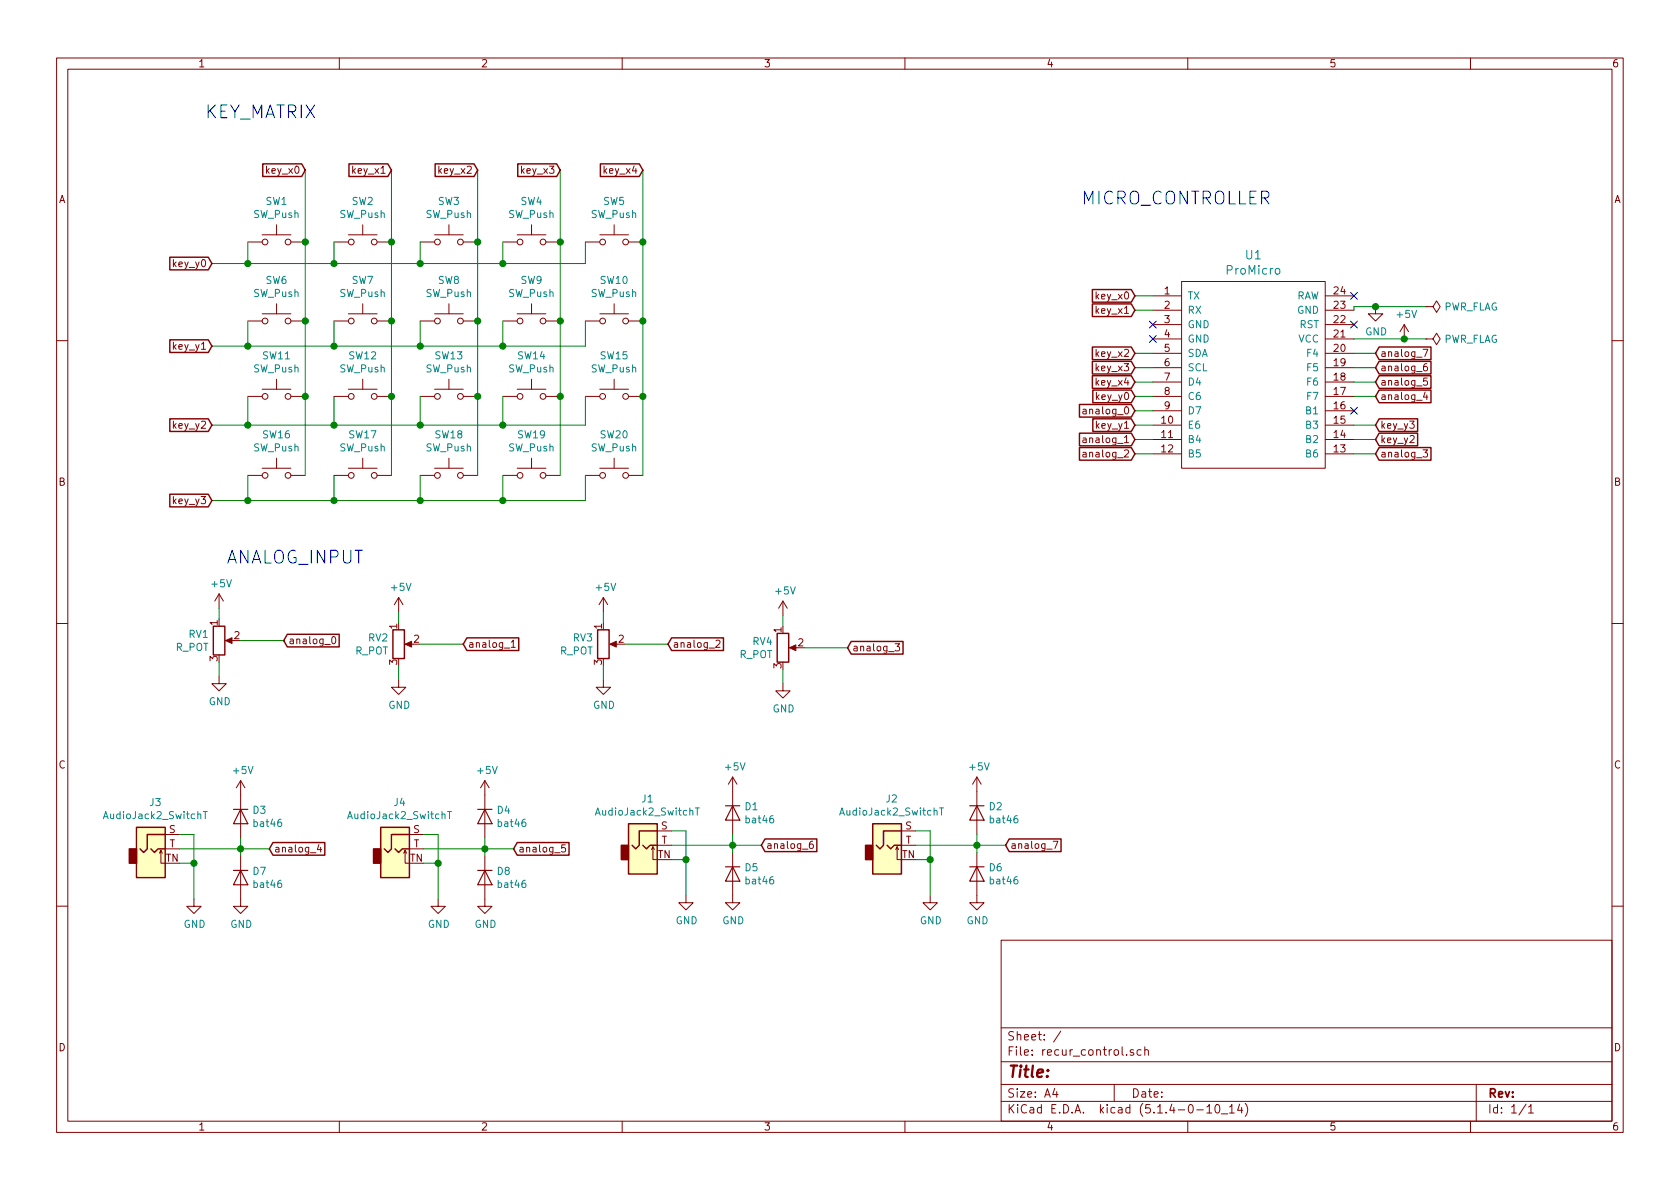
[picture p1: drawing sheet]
<svg xmlns="http://www.w3.org/2000/svg" width="297mm" height="210mm" viewBox="0 0 297 210" stroke-linecap="round" stroke-linejoin="round" font-family="sans-serif">
<g fill="none" stroke="#840000" stroke-width=".18">
<path d="M10 10.3h277v189.9h-277zM12 12.2h273v186.1h-273zM60 10.3v1.9M110 10.3v1.9M160 10.3v1.9M210 10.3v1.9M260 10.3v1.9M48.9 39.7v1.8M64.1 39.7v1.8M79.4 39.7v1.8M94 39.7v1.8M108.6 39.7v1.8"/>
<path d="M43.8 42.8h2.6M43.8 56.8h2.6M46.4 41.5h5M46.4 55.5h5M48.9 53.7v1.8M51.4 42.8h2.6M51.4 56.8h2.6M59.1 42.8h2.5M59.1 56.8h2.5M61.6 41.5h5.1M61.6 55.5h5.1M64.1 53.7v1.8"/>
<path d="M66.7 42.8h2.5M66.7 56.8h2.5M74.3 42.8h2.5M74.3 56.8h2.5M76.8 41.5h5.1M76.8 55.5h5.1M79.4 53.7v1.8M81.9 42.8h2.6M81.9 56.8h2.6M88.9 42.8h2.5M88.9 56.8h2.5M91.4 41.5h5.1"/>
<path d="M91.4 55.5h5.1M94 53.7v1.8M96.5 42.8h2.6M96.5 56.8h2.6M103.5 42.8h2.5M103.5 56.8h2.5M106 41.5h5.1M106 55.5h5.1M108.6 53.7v1.8M111.1 42.8h2.6M111.1 56.8h2.6M203.8 52.3h5.1"/>
<path d="M203.8 54.9h5.1M203.8 59.9h5.1M203.8 57.4h5.1M208.9 49.8h25.4v33h-25.4zM234.3 52.3h5.1M234.3 54.9h5.1M234.3 59.9h5.1M234.3 57.4h5.1M243.2 54.2v1.3h1.3l-1.3 1.3-1.3-1.3h1.3M248.3 57.4l-.8 1.3M248.3 57.4v2.5M248.3 57.4l.7 1.3"/>
<path d="M252.1 59.9h1.3l.6-1 .6 1-.6 1.1-.6-1.1M252.1 59.9h.1M252.1 54.2h1.3l.6-1 .6 1-.6 1-.6-1M252.1 54.2h.1M10 60.2h2M43.8 70.1h2.6M46.4 68.8h5M48.9 67.1v1.7M51.4 70.1h2.6M59.1 70.1h2.5M61.6 68.8h5.1M64.1 67.1v1.7"/>
<path d="M66.7 70.1h2.5M74.3 70.1h2.5M76.8 68.8h5.1M79.4 67.1v1.7M81.9 70.1h2.6M88.9 70.1h2.5M91.4 68.8h5.1M94 67.1v1.7M96.5 70.1h2.6M103.5 70.1h2.5M106 68.8h5.1M108.6 67.1v1.7"/>
<path d="M111.1 70.1h2.6M191.5 72.4h.5v.8M191.5 77.5h.5v.8M192 72.7h-.4l-.2 .2 .1 .2h.5M192 77.7l-.4 .1-.2 .2 .1 .2h.5M203.8 75.2h5.1M203.8 77.7h5.1M203.8 72.6h5.1M203.8 70.1h5.1M203.8 67.6h5.1M203.8 65h5.1M203.8 62.5h5.1"/>
<path d="M234.3 75.2h5.1M234.3 77.7h5.1M234.3 72.6h5.1M234.3 70.1h5.1M234.3 67.6h5.1M234.3 65h5.1M234.3 62.5h5.1M251.6 79.5h.8l-.4 .5 .3 .2v.5l-.1 .1-.6-.1M251.6 61.8h.9l-.6 1.2M252 69.3l-.3 .9h.8M252.3 64.3l-.4 .1a.87 .87 0 0 0 0 1.2l.4-.1v-.6l-.4-.1-.2 .2M252.3 69.8v.9"/>
<path d="M252.3 66.8h-.6v.7l.2-.2 .4 .2v.5l-.1 .1-.5-.1M285 60.2h2M43.8 84.1h2.6M46.4 82.8h5M48.9 81v1.8M51.4 84.1h2.6M59.1 84.1h2.5M61.6 82.8h5.1M64.1 81v1.8M66.7 84.1h2.5M74.3 84.1h2.5M76.8 82.8h5.1"/>
<path d="M79.4 81v1.8M81.9 84.1h2.6M88.9 84.1h2.5M91.4 82.8h5.1M94 81v1.8M96.5 84.1h2.6M103.5 84.1h2.5M106 82.8h5.1M108.6 81v1.8M111.1 84.1h2.6M191.5 80h.5v.8M192 80.3h-.4l-.2 .2 .1 .3h.5"/>
<path d="M203.8 80.3h5.1M234.3 80.3h5.1M10 110.3h2M38.7 119.6v1.3h1.3l-1.3 1.3-1.2-1.3h1.2M38.7 105l-.7 1.3M38.7 105v2.6M38.7 105l.8 1.3M40.3 113.3h1M58.8 112.7l.1-.1a.67 .67 0 0 1 .5 .6 .67 .67 0 0 1-.5 .6l-.1-.1-.2-.3zM70.5 105.7l-.8 1.2M70.5 105.7v2.5M70.5 105.7l.7 1.2"/>
<path d="M72 113.9h1M90.4 113.6l.4-.4v1.3M90.4 114.5h.7M106.7 105.7l-.8 1.2M106.7 105.7v2.5M106.7 105.7l.7 1.2M108.2 113.9h1M126.6 113.3l.5-.1 .2 .4v.2l-.8 .7h.8M138.4 106.3l-.7 1.3M138.4 106.3v2.5M138.4 106.3l.8 1.3M140 114.5h1"/>
<path d="M158.3 113.8h.8l-.5 .5 .4 .1v.6l-.2 .1-.5-.1M285 110.3h2M42.5 138l-.7 1.3M42.5 138v10.2M42.5 138l.8 1.3M70.5 120.3v1.2h1.3l-1.3 1.3-1.3-1.3h1.3M85.7 138l-.7 1.3M85.7 138v10.2M85.7 138l.8 1.3M106.7 120.3v1.2h1.2l-1.2 1.3-1.3-1.3h1.3M129.5 137.4l-.7 1.3M129.5 137.4v10.2"/>
<path d="M129.5 137.4l.8 1.3M138.4 120.9v1.3h1.3l-1.3 1.2-1.2-1.2h1.2M172.7 137.4l-.7 1.3M172.7 137.4v10.2M172.7 137.4l.8 1.3M28.2 150.9l.2-.5v2.2h.8M28.4 150.4l.3 .5M29.2 147.6h2.5M29.2 150.1h2.5M34.3 159v1.3h1.3l-1.3 1.2-1.3-1.2h1.3M42.5 151.4v8.9h1.3l-1.3 1.2-1.2-1.2h1.2M56.4 149.3l-.3 .9h.8"/>
<path d="M56.7 149.8v.9M71.4 150.9l.2-.5v2.2h.8M71.6 150.4l.3 .5M72.4 147.6h2.5M72.4 150.1h2.5M77.5 159v1.3h1.2l-1.2 1.2-1.3-1.2h1.3M85.7 151.4v8.9h1.3l-1.3 1.2-1.2-1.2h1.2M99.9 149.4h-.6v.6l.2-.1 .4 .1v.5l-.1 .2-.5-.2M115.2 150.2l.2-.5v2.3h.8M115.4 149.7l.3 .5M116.2 146.9h2.5M116.2 149.5h2.5"/>
<path d="M121.3 158.4v1.2h1.3l-1.3 1.3-1.3-1.3h1.3M129.5 150.7v8.9h1.3l-1.3 1.3-1.2-1.3h1.2M143.7 148.8h-.4a.87 .87 0 0 0 0 1.2l.5-.1v-.5l-.5-.2-.2 .3M158.4 150.2l.2-.5v2.3h.8M158.6 149.7l.3 .5M159.4 146.9h2.5M159.4 149.5h2.5M164.5 158.4v1.2h1.2l-1.2 1.3-1.3-1.3h1.3M172.7 150.7v8.9h1.3l-1.3 1.3-1.3-1.3h1.3M186.2 148.8h.8l-.5 1.2M10 160.2h2M177 166.3h108v32h-108z"/>
<path d="M285 160.2h2M60 198.3v1.9M110 198.3v1.9M160 198.3v1.9M177 194.8h108M177 191.8h108M177 187.8h108M177 181.8h108M186.5 192.5l-.4 1h1M186.8 193v1M187.6 182.3l-1.3 2M197 191.8v3"/>
<path d="M199.2 186.5v.1M200.4 185.7a.37 .37 0 0 0-.6 .1l.1 .2 .5 .2 .1 .1-.2 .3-.5-.1M201.8 185.7l-.5-.1-.3 .3 .1 .6 .2 .1 .5-.1M202.4 185.7h.1a.37 .37 0 0 1 .5 .1v.8M202.4 185.1v1.5M210 198.3v1.9M211.6 196.3h1.2M213.4 195.8l.4-.5v1.5M213.4 196.8h.8M215 195.4l.3-.1a.94 .94 0 0 1 0 1.5 .8 .8 0 0 1-.6-.6 .8 .8 0 0 1 .3-.8zM216 197h1.1M217.4 195.8l.4-.5v1.5"/>
<path d="M217.4 196.8h.8M219.2 195.2l-.4 1.1h.9M219.5 195.8v1M220.2 195.1a1.71 1.71 0 0 1 0 2.3M260 198.3v1.9M261 191.8v6.5M269.8 195.2l-1.2 2M270.3 195.8l.4-.5v1.5M270.3 196.8h.8"/>
<circle cx="46.9" cy="42.8" r=".51"/>
<circle cx="46.9" cy="56.8" r=".51"/>
<circle cx="50.9" cy="42.8" r=".51"/>
<circle cx="50.9" cy="56.8" r=".51"/>
<circle cx="62.1" cy="56.8" r=".51"/>
<circle cx="62.1" cy="42.8" r=".51"/>
<circle cx="66.2" cy="56.8" r=".51"/>
<circle cx="66.2" cy="42.8" r=".51"/>
<circle cx="77.3" cy="42.8" r=".51"/>
<circle cx="77.3" cy="56.8" r=".51"/>
<circle cx="81.4" cy="42.8" r=".51"/>
<circle cx="81.4" cy="56.8" r=".51"/>
<circle cx="91.9" cy="42.8" r=".51"/>
<circle cx="91.9" cy="56.8" r=".51"/>
<circle cx="96" cy="56.8" r=".51"/>
<circle cx="96" cy="42.8" r=".51"/>
<circle cx="106.6" cy="56.8" r=".51"/>
<circle cx="106.6" cy="42.8" r=".51"/>
<circle cx="110.6" cy="42.8" r=".51"/>
<circle cx="110.6" cy="56.8" r=".51"/>
<circle cx="46.9" cy="70.1" r=".51"/>
<circle cx="50.9" cy="70.1" r=".51"/>
<circle cx="62.1" cy="70.1" r=".51"/>
<circle cx="66.2" cy="70.1" r=".51"/>
<circle cx="77.3" cy="70.1" r=".51"/>
<circle cx="81.4" cy="70.1" r=".51"/>
<circle cx="91.9" cy="70.1" r=".51"/>
<circle cx="96" cy="70.1" r=".51"/>
<circle cx="106.6" cy="70.1" r=".51"/>
<circle cx="110.6" cy="70.1" r=".51"/>
<circle cx="46.9" cy="84.1" r=".51"/>
<circle cx="50.9" cy="84.1" r=".51"/>
<circle cx="62.1" cy="84.1" r=".51"/>
<circle cx="66.2" cy="84.1" r=".51"/>
<circle cx="77.3" cy="84.1" r=".51"/>
<circle cx="81.4" cy="84.1" r=".51"/>
<circle cx="91.9" cy="84.1" r=".51"/>
<circle cx="96" cy="84.1" r=".51"/>
<circle cx="106.6" cy="84.1" r=".51"/>
<circle cx="110.6" cy="84.1" r=".51"/>
</g>
<path d="M225.6 47.6l.2-.1 .4 .1 .1 .6-.2 .2-.3 .1-.2-.2zM35.9 143.5h.8M36.3 143.5v1.3M79.1 143.5h.7M79.5 143.5v1.3M122.9 142.9h.7M123.3 142.9v1.2M166.1 142.9h.7M166.5 142.9v1.2" fill="none" stroke="#008484" stroke-width=".18"/>
<g fill="none" stroke="#840000" stroke-width=".2">
<path d="M41.3 143.1h2.5M41.3 153.9h2.5M42.5 143.1l1.3 2.6h-2.5zM42.5 153.9l1.3 2.6h-2.5zM84.5 143.1h2.5M84.5 153.9h2.5M85.7 143.1l1.3 2.6h-2.5zM85.7 153.9l1.3 2.6h-2.5zM128.3 142.5h2.5M128.3 153.3h2.5M129.5 142.5l1.3 2.5h-2.5zM129.5 153.3l1.3 2.5h-2.5z"/>
<path d="M171.4 142.5h2.6M171.4 153.3h2.6M172.7 142.5l1.3 2.5h-2.6zM172.7 153.3l1.3 2.5h-2.6z"/>
</g>
<g fill="#ffffc2" stroke="#ffffc2" stroke-width=".18">
<path d="M154.3 145.7h5.1v8.9h-5.1z"/>
<path d="M111.1 145.7h5.1v8.9h-5.1z"/>
<path d="M67.3 146.3h5.1v8.9h-5.1z"/>
<path d="M24.1 146.3h5.1v8.9h-5.1z"/>
</g>
<g fill="none" stroke="#840000" stroke-width=".25">
<path d="M46.5 29h6.8l.7 1.1-.7 1.1h-6.8zM61.7 29h6.9l.6 1.1-.6 1.1h-6.9zM76.9 29h6.9l.7 1.1-.7 1.1h-6.9zM91.5 29h6.9l.7 1.1-.7 1.1h-6.9zM106.1 29h6.9l.7 1.1-.7 1.1h-6.9zM30 45.5h6.8l.7 1.1-.7 1.1h-6.8zM193.1 53.7h6.9l.7 1.2-.7 1.1h-6.9zM193.1 51.2h6.9l.7 1.1-.7 1.1h-6.9zM30 74.1h6.8l.7 1.1-.7 1.1h-6.8zM30 60.1h6.8l.7 1.1-.7 1.1h-6.8zM190.9 71.5h9.1l.7 1.1-.7 1.2h-9.1zM190.9 76.6h9.1l.7 1.1-.7 1.1h-9.1z"/>
<path d="M190.9 79.1h9.1l.7 1.2-.7 1.1h-9.1zM193.1 66.4h6.9l.7 1.2-.7 1.1h-6.9zM193.1 63.9h6.9l.7 1.1-.7 1.1h-6.9zM193.1 61.4h6.9l.7 1.1-.7 1.1h-6.9zM193.2 74.1h6.8l.7 1.1-.7 1.1h-6.8zM193.2 69h6.8l.7 1.1-.7 1.1h-6.8zM243.8 74.1h6.8v2.2h-6.8l-.6-1.1zM243.8 76.6h6.8v2.2h-6.8l-.6-1.1zM243.8 69h9.2v2.2h-9.2l-.6-1.1zM243.8 79.1h9.2v2.3h-9.2l-.6-1.1zM243.8 66.4h9.2v2.3h-9.2l-.6-1.1zM243.8 63.9h9.2v2.2h-9.2l-.6-1.1z"/>
<path d="M243.8 61.4h9.2v2.2h-9.2l-.6-1.1zM30 87.4h6.8l.7 1.1-.7 1.1h-6.8zM37.7 110.7h2.1v5.1h-2.1zM50.8 112.2h9.2v2.2h-9.2l-.6-1.1zM69.5 111.4h2v5.1h-2zM82.5 112.8h9.2v2.2h-9.2l-.6-1.1zM105.7 111.4h2v5.1h-2zM118.7 112.8h9.2v2.2h-9.2l-.6-1.1zM137.4 112h2v5.1h-2zM150.5 113.4h9.2v2.3h-9.2l-.6-1.2zM24.1 146.3h5.1v8.9h-5.1zM26.7 150.1l.6 .6 .6-.6h1.3"/>
<path d="M29.2 147.6h-3.2v2.5l-.6 .6-.6-.6M48.3 149h9.1v2.2h-9.1l-.7-1.1zM67.3 146.3h5.1v8.9h-5.1zM69.8 150.1l.7 .6 .6-.6h1.3M72.4 147.6h-3.2v2.5l-.6 .6-.7-.6M91.4 149h9.2v2.2h-9.2l-.6-1.1zM111.1 145.7h5.1v8.9h-5.1zM113.7 149.5l.6 .6 .6-.6h1.3M116.2 146.9h-3.2v2.6l-.6 .6-.6-.6M135.3 148.4h9.1v2.2h-9.1l-.7-1.1zM154.3 145.7h5.1v8.9h-5.1zM156.8 149.5l.7 .6 .6-.6h1.3"/>
<path d="M159.4 146.9h-3.2v2.6l-.6 .6-.7-.6M178.4 148.4h9.2v2.2h-9.2l-.6-1.1z"/>
</g>
<g fill="#840000" stroke="#840000" stroke-width=".25">
<path d="M153 149.5h1.3v2.5h-1.3z"/>
<path d="M109.9 149.5h1.2v2.5h-1.2z"/>
<path d="M66 150.1h1.3v2.5h-1.3z"/>
<path d="M22.9 150.1h1.2v2.5h-1.2z"/>
</g>
<g fill="#840000" stroke="#840000" stroke-width=".18">
<path d="M139.6 114.5l1.1-.5v1.1z"/>
<path d="M107.8 113.9l1.2-.5v1z"/>
<path d="M71.6 113.9l1.2-.5v1z"/>
<path d="M39.9 113.3l1.1-.5v1z"/>
</g>
<g fill="none" stroke="#008400" stroke-width=".18">
<path d="M54 30.1v54M69.2 30.1v54M84.5 30.1v54M99.1 30.1v54M113.7 30.1v54M43.8 42.8v3.8M43.8 56.8v4.4M59.1 42.8v3.8M59.1 56.8v4.4M74.3 42.8v3.8M74.3 56.8v4.4M88.9 42.8v3.8"/>
<path d="M88.9 56.8v4.4M103.5 56.8v4.4h-66M103.5 42.8v3.8h-66M200.7 54.9h3.1M200.7 52.3h3.1M239.4 59.9h12.7M252.1 54.2h-12.7v.7M43.8 70.1v5.1M59.1 70.1v5.1M74.3 70.1v5.1M88.9 70.1v5.1M103.5 70.1v5.1h-66"/>
<path d="M200.7 75.2h3.1M200.7 77.7h3.1M200.7 70.1h3.1M200.7 62.5h3.1M200.7 67.6h3.1M200.7 65h3.1M200.7 72.6h3.1M239.4 75.2h3.8M239.4 77.7h3.8M239.4 70.1h3.8M239.4 62.5h3.8M239.4 67.6h3.8"/>
<path d="M239.4 65h3.8M43.8 84.1v4.4M59.1 84.1v4.4M74.3 84.1v4.4M88.9 84.1v4.4M103.5 84.1v4.4h-66M200.7 80.3h3.1M239.4 80.3h3.8M38.7 107.6v1.9M38.7 117.1v2.5M42.5 113.3h7.7M70.5 108.2v1.9"/>
<path d="M70.5 117.7v2.6M74.3 113.9h7.6M106.7 108.2v1.9M106.7 117.7v2.6M110.5 113.9h7.6M138.4 108.8v1.9M138.4 118.4v2.5M142.2 114.5h7.7M31.7 147.6h2.6v11.4M31.7 152.6h2.6M31.7 150.1h15.9M42.5 148.2v3.2"/>
<path d="M74.9 147.6h2.6v11.4M74.9 152.6h2.6M74.9 150.1h15.9M85.7 148.2v3.2M118.7 149.5h15.9M118.7 152h2.6M118.7 146.9h2.6v11.5M129.5 147.6v3.1M161.9 149.5h15.9M161.9 146.9h2.6v11.5M161.9 152h2.6M172.7 147.6v3.1"/>
</g>
<g fill="#008400" stroke="#008400" stroke-width=".25">
<circle cx="113.7" cy="70.1" r=".51"/>
<circle cx="164.5" cy="152" r=".51"/>
<circle cx="88.9" cy="61.2" r=".51"/>
<circle cx="172.7" cy="149.5" r=".51"/>
<circle cx="113.7" cy="56.8" r=".51"/>
<circle cx="113.7" cy="42.8" r=".51"/>
<circle cx="99.1" cy="70.1" r=".51"/>
<circle cx="99.1" cy="56.8" r=".51"/>
<circle cx="99.1" cy="42.8" r=".51"/>
<circle cx="84.5" cy="70.1" r=".51"/>
<circle cx="84.5" cy="56.8" r=".51"/>
<circle cx="84.5" cy="42.8" r=".51"/>
<circle cx="74.3" cy="61.2" r=".51"/>
<circle cx="69.2" cy="70.1" r=".51"/>
<circle cx="59.1" cy="61.2" r=".51"/>
<circle cx="69.2" cy="56.8" r=".51"/>
<circle cx="43.8" cy="61.2" r=".51"/>
<circle cx="121.3" cy="152" r=".51"/>
<circle cx="69.2" cy="42.8" r=".51"/>
<circle cx="88.9" cy="46.6" r=".51"/>
<circle cx="54" cy="70.1" r=".51"/>
<circle cx="54" cy="56.8" r=".51"/>
<circle cx="54" cy="42.8" r=".51"/>
<circle cx="74.3" cy="46.6" r=".51"/>
<circle cx="129.5" cy="149.5" r=".51"/>
<circle cx="42.5" cy="150.1" r=".51"/>
<circle cx="34.3" cy="152.6" r=".51"/>
<circle cx="88.9" cy="88.5" r=".51"/>
<circle cx="74.3" cy="88.5" r=".51"/>
<circle cx="59.1" cy="88.5" r=".51"/>
<circle cx="243.2" cy="54.2" r=".51"/>
<circle cx="43.8" cy="75.2" r=".51"/>
<circle cx="248.3" cy="59.9" r=".51"/>
<circle cx="59.1" cy="46.6" r=".51"/>
<circle cx="43.8" cy="88.5" r=".51"/>
<circle cx="43.8" cy="46.6" r=".51"/>
<circle cx="88.9" cy="75.2" r=".51"/>
<circle cx="74.3" cy="75.2" r=".51"/>
<circle cx="59.1" cy="75.2" r=".51"/>
<circle cx="77.5" cy="152.6" r=".51"/>
<circle cx="85.7" cy="150.1" r=".51"/>
</g>
<path d="M203.2 56.8l1.2 1.2M203.2 59.3l1.2 1.2M204.4 56.8l-1.2 1.2M204.4 59.3l-1.2 1.2M238.8 56.8l1.2 1.2M238.8 51.7l1.2 1.2M240 56.8l-1.2 1.2M240 51.7l-1.2 1.2M238.8 72l1.2 1.2M240 72l-1.2 1.2" fill="none" stroke="#000084" stroke-width=".18"/>
<g font-size="3.1" fill="#0000c2">
<text x="36.2" y="20.9">KEY_MATRIX</text>
<text x="191.1" y="36.2">MICRO_CONTROLLER</text>
<text x="40" y="99.7">ANALOG_INPUT</text>
</g>
<text font-size="2.8" fill="#840000" x="178" y="190.5">Title:</text>
<g font-size="2.1" fill="#008484">
<text x="220.3" y="45.9">U1</text>
<text x="217" y="48.6">ProMicro</text>
</g>
<g font-size="2.1" fill="#840000">
<text x="178" y="184">Sheet: /</text>
<text x="178" y="186.7">File: recur_control.sch</text>
<text x="178" y="196.9">KiCad E.D.A. kicad (5.1.4-0-10_14)</text>
<text x="178" y="194.1">Size: A4</text>
<text x="200" y="194.1">Date:</text>
<text x="263" y="194.1">Rev:</text>
<text x="263" y="196.9">Id: 1/1</text>
</g>
<g font-size="1.8" fill="#840000">
<text x="35" y="11.9">1</text>
<text x="85" y="11.9">2</text>
<text x="135" y="11.9">3</text>
<text x="185" y="11.9">4</text>
<text x="235" y="11.9">5</text>
<text x="285" y="11.9">6</text>
<text x="10.4" y="35.9">A</text>
<text x="47.3" y="30.7">key_x0</text>
<text x="62.5" y="30.7">key_x1</text>
<text x="77.8" y="30.7">key_x2</text>
<text x="92.4" y="30.7">key_x3</text>
<text x="107" y="30.7">key_x4</text>
<text x="285.4" y="35.9">A</text>
<text x="30.8" y="47.2">key_y0</text>
<text x="194" y="53">key_x0</text>
<text x="205.9" y="52.1">1</text>
<text x="235.9" y="52.1">24</text>
<text x="194" y="55.5">key_x1</text>
<text x="205.9" y="54.6">2</text>
<text x="205.9" y="57.1">3</text>
<text x="205.9" y="59.7">4</text>
<text x="235.9" y="59.7">21</text>
<text x="235.9" y="57.1">22</text>
<text x="235.9" y="54.6">23</text>
<text x="30.8" y="61.8">key_y1</text>
<text x="194" y="65.7">key_x3</text>
<text x="194" y="63.1">key_x2</text>
<text x="205.9" y="62.2">5</text>
<text x="205.9" y="64.8">6</text>
<text x="235.9" y="64.8">19</text>
<text x="235.9" y="62.2">20</text>
<text x="244" y="65.7">analog_6</text>
<text x="244" y="63.1">analog_7</text>
<text x="194" y="70.7">key_y0</text>
<text x="194" y="68.2">key_x4</text>
<text x="205.9" y="67.3">7</text>
<text x="205.9" y="69.8">8</text>
<text x="235.9" y="69.8">17</text>
<text x="235.9" y="67.3">18</text>
<text x="244" y="70.7">analog_4</text>
<text x="244" y="68.2">analog_5</text>
<text x="30.8" y="75.8">key_y2</text>
<text x="192.2" y="73.3">analog_0</text>
<text x="194" y="75.8">key_y1</text>
<text x="205.4" y="74.9">10</text>
<text x="205.4" y="77.5">11</text>
<text x="205.9" y="72.4">9</text>
<text x="235.9" y="77.5">14</text>
<text x="235.9" y="74.9">15</text>
<text x="235.9" y="72.4">16</text>
<text x="244" y="75.8">key_y3</text>
<text x="192.2" y="78.4">analog_1</text>
<text x="192.2" y="80.9">analog_2</text>
<text x="205.4" y="80">12</text>
<text x="235.9" y="80">13</text>
<text x="244" y="78.4">key_y2</text>
<text x="244" y="80.9">analog_3</text>
<text x="10.4" y="85.9">B</text>
<text x="30.8" y="89.1">key_y3</text>
<text x="285.4" y="85.9">B</text>
<text x="38.5" y="110.6" transform="rotate(-90 38.5 110.6)">1</text>
<text x="41.4" y="113">2</text>
<text x="51" y="113.9">analog_0</text>
<text x="70.2" y="111.2" transform="rotate(-90 70.2 111.2)">1</text>
<text x="73.2" y="113.7">2</text>
<text x="106.4" y="111.2" transform="rotate(-90 106.4 111.2)">1</text>
<text x="109.4" y="113.7">2</text>
<text x="138.2" y="111.9" transform="rotate(-90 138.2 111.9)">1</text>
<text x="38.5" y="116.9" transform="rotate(-90 38.5 116.9)">3</text>
<text x="70.2" y="117.6" transform="rotate(-90 70.2 117.6)">3</text>
<text x="82.7" y="114.5">analog_1</text>
<text x="106.4" y="117.6" transform="rotate(-90 106.4 117.6)">3</text>
<text x="118.9" y="114.5">analog_2</text>
<text x="138.2" y="118.2" transform="rotate(-90 138.2 118.2)">3</text>
<text x="141.1" y="114.3">2</text>
<text x="150.6" y="115.2">analog_3</text>
<text x="10.4" y="135.9">C</text>
<text x="285.4" y="135.9">C</text>
<text x="29.9" y="147.3">S</text>
<text x="29.9" y="149.9">T</text>
<text x="73.1" y="147.3">S</text>
<text x="73.1" y="149.9">T</text>
<text x="116.9" y="146.7">S</text>
<text x="116.9" y="149.2">T</text>
<text x="160.1" y="146.7">S</text>
<text x="160.1" y="149.2">T</text>
<text x="29.3" y="152.4">TN</text>
<text x="48.4" y="150.7">analog_4</text>
<text x="72.5" y="152.4">TN</text>
<text x="91.6" y="150.7">analog_5</text>
<text x="116.3" y="151.8">TN</text>
<text x="135.4" y="150.1">analog_6</text>
<text x="159.5" y="151.8">TN</text>
<text x="178.6" y="150.1">analog_7</text>
<text x="10.4" y="185.9">D</text>
<text x="285.4" y="185.9">D</text>
<text x="35" y="199.9">1</text>
<text x="85" y="199.9">2</text>
<text x="135" y="199.9">3</text>
<text x="185" y="199.9">4</text>
<text x="235" y="199.9">5</text>
<text x="285" y="199.9">6</text>
</g>
<g font-size="1.8" fill="#008484">
<text x="44.8" y="38.6">SW_Push</text>
<text x="47" y="36.2">SW1</text>
<text x="60.1" y="38.6">SW_Push</text>
<text x="62.2" y="36.2">SW2</text>
<text x="75.3" y="38.6">SW_Push</text>
<text x="77.5" y="36.2">SW3</text>
<text x="89.9" y="38.6">SW_Push</text>
<text x="92.1" y="36.2">SW4</text>
<text x="104.5" y="38.6">SW_Push</text>
<text x="106.7" y="36.2">SW5</text>
<text x="44.8" y="52.5">SW_Push</text>
<text x="47" y="50.2">SW6</text>
<text x="60.1" y="52.5">SW_Push</text>
<text x="62.2" y="50.2">SW7</text>
<text x="75.3" y="52.5">SW_Push</text>
<text x="77.5" y="50.2">SW8</text>
<text x="89.9" y="52.5">SW_Push</text>
<text x="92.1" y="50.2">SW9</text>
<text x="104.5" y="52.5">SW_Push</text>
<text x="106.2" y="50.2">SW10</text>
<text x="209.9" y="53">TX</text>
<text x="229.1" y="53">RAW</text>
<text x="209.9" y="55.5">RX</text>
<text x="209.9" y="58">GND</text>
<text x="229.4" y="55.5">GND</text>
<text x="229.8" y="58">RST</text>
<text x="241.4" y="59.3">GND</text>
<text x="247.1" y="56.2">+5V</text>
<text x="255.2" y="54.9">PWR_FLAG</text>
<text x="44.8" y="65.9">SW_Push</text>
<text x="46.5" y="63.5">SW11</text>
<text x="60.1" y="65.9">SW_Push</text>
<text x="61.7" y="63.5">SW12</text>
<text x="75.3" y="65.9">SW_Push</text>
<text x="77" y="63.5">SW13</text>
<text x="89.9" y="65.9">SW_Push</text>
<text x="91.6" y="63.5">SW14</text>
<text x="104.5" y="65.9">SW_Push</text>
<text x="106.2" y="63.5">SW15</text>
<text x="209.9" y="60.6">GND</text>
<text x="209.9" y="63.1">SDA</text>
<text x="209.9" y="65.7">SCL</text>
<text x="229.6" y="60.6">VCC</text>
<text x="231.2" y="65.7">F5</text>
<text x="231.2" y="63.1">F4</text>
<text x="255.2" y="60.6">PWR_FLAG</text>
<text x="209.9" y="68.2">D4</text>
<text x="209.9" y="70.7">C6</text>
<text x="231.2" y="70.7">F7</text>
<text x="231.2" y="68.2">F6</text>
<text x="46.5" y="77.5">SW16</text>
<text x="61.7" y="77.5">SW17</text>
<text x="77" y="77.5">SW18</text>
<text x="91.6" y="77.5">SW19</text>
<text x="106.2" y="77.5">SW20</text>
<text x="209.9" y="75.8">E6</text>
<text x="209.9" y="73.3">D7</text>
<text x="231" y="75.8">B3</text>
<text x="231" y="73.3">B1</text>
<text x="44.8" y="79.8">SW_Push</text>
<text x="60.1" y="79.8">SW_Push</text>
<text x="75.3" y="79.8">SW_Push</text>
<text x="89.9" y="79.8">SW_Push</text>
<text x="104.5" y="79.8">SW_Push</text>
<text x="209.9" y="78.4">B4</text>
<text x="209.9" y="80.9">B5</text>
<text x="231" y="80.9">B6</text>
<text x="231" y="78.4">B2</text>
<text x="37.5" y="103.9">+5V</text>
<text x="69.3" y="104.5">+5V</text>
<text x="105.5" y="104.5">+5V</text>
<text x="137.2" y="105.1">+5V</text>
<text x="33.4" y="112.8">RV1</text>
<text x="65.2" y="113.4">RV2</text>
<text x="101.4" y="113.4">RV3</text>
<text x="31" y="115.1">R_POT</text>
<text x="62.8" y="115.7">R_POT</text>
<text x="99" y="115.7">R_POT</text>
<text x="130.7" y="116.4">R_POT</text>
<text x="133.1" y="114.1">RV4</text>
<text x="36.9" y="124.7">GND</text>
<text x="68.7" y="125.3">GND</text>
<text x="104.9" y="125.3">GND</text>
<text x="136.6" y="126">GND</text>
<text x="41.3" y="136.9">+5V</text>
<text x="84.5" y="136.9">+5V</text>
<text x="128.3" y="136.2">+5V</text>
<text x="171.5" y="136.2">+5V</text>
<text x="26.5" y="142.5">J3</text>
<text x="44.8" y="143.9">D3</text>
<text x="69.7" y="142.5">J4</text>
<text x="87.9" y="143.9">D4</text>
<text x="113.5" y="141.9">J1</text>
<text x="131.7" y="143.3">D1</text>
<text x="156.7" y="141.9">J2</text>
<text x="174.9" y="143.3">D2</text>
<text x="18.6" y="144.9">AudioJack2_SwitchT</text>
<text x="45" y="146.2">bat46</text>
<text x="61.8" y="144.9">AudioJack2_SwitchT</text>
<text x="88.2" y="146.2">bat46</text>
<text x="105.6" y="144.2">AudioJack2_SwitchT</text>
<text x="132" y="145.6">bat46</text>
<text x="148.8" y="144.2">AudioJack2_SwitchT</text>
<text x="175.2" y="145.6">bat46</text>
<text x="44.8" y="154.7">D7</text>
<text x="87.9" y="154.7">D8</text>
<text x="131.7" y="154.1">D5</text>
<text x="174.9" y="154.1">D6</text>
<text x="45" y="157">bat46</text>
<text x="88.2" y="157">bat46</text>
<text x="132" y="156.4">bat46</text>
<text x="175.2" y="156.4">bat46</text>
<text x="32.5" y="164.1">GND</text>
<text x="40.7" y="164.1">GND</text>
<text x="75.6" y="164.1">GND</text>
<text x="83.9" y="164.1">GND</text>
<text x="119.5" y="163.4">GND</text>
<text x="127.7" y="163.4">GND</text>
<text x="162.6" y="163.4">GND</text>
<text x="170.9" y="163.4">GND</text>
</g>
</svg>
